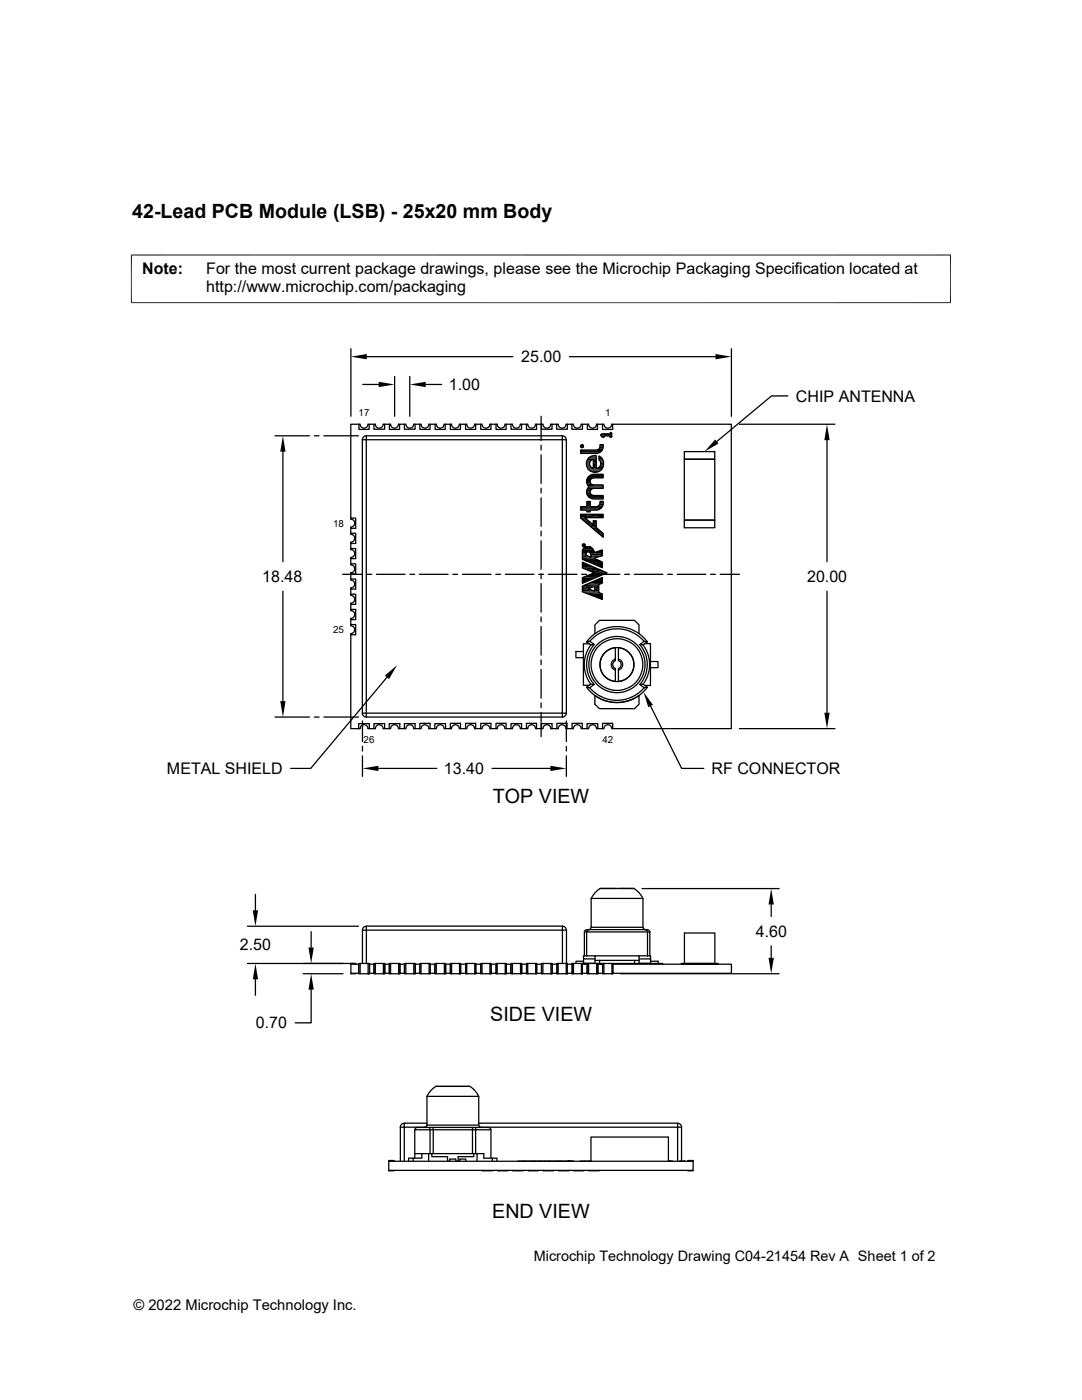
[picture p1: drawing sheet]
<svg xmlns="http://www.w3.org/2000/svg" width="216mm" height="279mm" viewBox="0 0 216 279" stroke-linecap="round" stroke-linejoin="round" font-family="sans-serif">
<g fill="#000">
<path d="M70 71.2l3.2-.5v1zM75.6 76.2l3.1 .5-3.1 .6zM81.8 76.7l3.1-.5v1.1zM142.8 70.7l3.1 .5-3.1 .5zM56.5 87l.5 3.1h-1.1zM115.9 89.2h.1zM115.9 88.9h.1zM115.9 89.2l.2 .1zM115.9 88.9h.2zM115.9 89.3h.2zM116 88.8h.1zM116 88.8l.1 .1z"/>
<path d="M116 89.3h.1zM116 89.3h.3zM116 89.3h.4zM116 88.8h.4zM116 88.8h.3zM116 89.3h.2zM116 89h.2zM116 89h.3zM116 89.1l.3 .1zM116 88.9h.1zM116 88.9l.1 .1zM116.1 88.8h.2z"/>
<path d="M116.1 89.3h.1zM116.1 89h.1zM116.1 88.8h.1zM116.2 88.8h.2zM116.2 89h.1zM116.2 88.8l.2 .1zM116.2 89.3h.2zM116.2 88.9h.2zM116.3 88.9h.1zM117 92.5h.6zM117 92.5l.6 .1zM117 92.3h.7z"/>
<path d="M117 92.3l.7 .1h-.7zM117 92.3h.7v.1zM117 92.4l.6 .1zM117 92.4h.7zM117 92.6l.7 .1zM117 92.7l.7 .1h-.7zM117 92.7h.7v.1zM117 92.8h.7zM117 92.8l.8 .1h-.7zM117 92.8h.7l.1 .1zM117 96.1h.8zM117 96.1l.8 .1z"/>
<path d="M117 98.2l.8 .1h-.8zM117 98.2h.8v.1zM117 98.3l.8 .1zM117.1 92.2l.6 .1zM117.1 92.2h.6zM117.1 95.9l.7 .1zM117.1 96l.7 .1zM117.1 96h.7zM117.1 96.1h.7zM117.1 96.2h.7zM117.1 96.2l.7 .1zM117.1 98l.7 .1z"/>
<path d="M117.1 98.1h.7zM117.1 98.1l.7 .1zM117.1 98.2h.7zM117.1 98.4h.7zM117.1 92.1h.7zM117.1 92.1l.6 .1zM117.1 92.9l.7 .2h-.7zM117.1 92.9h.7v.2zM117.1 95.8h.7zM117.1 95.8l.7 .1zM117.1 95.9h.7zM117.1 96.3h.7z"/>
<path d="M117.1 96.3l.7 .1zM117.1 96.4h.7zM117.1 96.4l.8 .1zM117.1 97.9h.7zM117.1 97.9l.7 .1zM117.1 98.4l.7 .1zM117.1 98.5h.7zM117.1 98.5h.8zM117.1 93.1h.7zM117.1 95.7h.7zM117.1 95.7h.8zM117.1 95.7l.7 .1z"/>
<path d="M117.1 96.5h.8zM117.1 97.8h.7zM117.1 97.8h.8zM117.1 97.8l.7 .1zM117.1 98.5l.8 .1zM117.1 98.6h.8zM117.1 91.9l.7 .2h-.7zM117.1 91.9h.8l-.1 .2zM117.1 93.1l.8 .1zM117.1 95.6l.8 .1zM117.1 95.6h.8zM117.1 96.5l.8 .1z"/>
<path d="M117.1 97.7l.8 .1zM117.1 97.7h.8zM117.1 98.6l.8 .1zM117.1 91.9h.8zM117.1 93.2h.9zM117.1 95.6h.9zM117.1 96.6h.9zM117.1 97.7h.9zM117.1 98.7h.9zM117.1 98.7l.9 .1zM117.2 93.2l.8 .1zM117.2 95.5h.8z"/>
<path d="M117.2 95.5l.8 .1zM117.2 95.6h.8zM117.2 96.6h.8zM117.2 96.6l.9 .1zM117.2 97.6l.8 .1zM117.2 97.6h.8zM117.2 97.7h.8zM117.2 91.8l.7 .1zM117.2 91.8h.8zM117.2 93.3h.8zM117.2 96.7h1zM117.2 97.6h.9z"/>
<path d="M117.2 98.8h.9zM117.2 93.3l1 .1zM117.2 95.5h.9zM117.2 96.7l1.1 .1zM117.2 97.5l1 .1zM117.2 97.5h1zM117.2 97.6h1zM117.2 98.8h1zM117.2 91.7l.8 .1zM117.2 91.7h1zM117.2 93.4h1.1zM117.2 95.4h1z"/>
<path d="M117.2 95.4l.9 .1zM117.2 96.8h1.2zM117.2 98.8l1.1 .1zM117.2 91.7h1.1zM117.2 93.4l1.1 .1zM117.2 95.4h1.2zM117.2 95.4h1.3zM117.2 95.4h1.1zM117.2 97.5h1.2zM117.2 97.5h1.3zM117.2 97.5h1.1zM117.2 98.9h1.2z"/>
<path d="M117.3 91.7h1zM117.3 91.7h1.1zM117.3 93.5h1.1zM117.3 91.5l1.7 .2h-1.7zM117.3 91.5h1.7v.2zM117.4 91.4l1.6 .1h-1.7zM117.4 91.4h1.6v.1zM117.5 91.3l1.5 .1h-1.6zM117.5 91.3l1.5 .1zM117.5 91.3l.2-.1 1.3 .1zM117.7 91.2h1.3v.1zM117.7 94h1.9z"/>
<path d="M117.7 91.2h1.3zM117.8 91.1l1.2 .1zM117.8 94l1.7 .1zM117.8 94h1.8zM117.9 94.1h1.5zM117.9 94.1h1.6zM117.8 91.1h1.2zM118 91l1 .1zM118 94.1h1.3zM118 94.1h1.4zM118.1 94.1l1.1 .1zM118.1 94.1h1.2z"/>
<path d="M118 91h1zM118.2 91h.8zM118.3 94.2h.9zM118.3 94.2h.7zM118.4 94.7h2zM118.4 91.7l.6 1.8h-.6zM118.4 91.7h.6v1.8zM118.4 90.9l.6 .1zM118.4 94.2l.4 .1zM118.4 94.2h.6zM118.6 94.3h.1zM118.6 94.3h.2z"/>
<path d="M118.4 90.9h.6zM118.7 90.9h.3zM119 89.8h1.2zM119.1 89.8h1.1zM119 93.5h1.2zM119.1 93.5h1.1zM119.2 93.5h1zM119.2 89.8h1zM119.3 89.8h.9zM119.3 93.4h.9zM119.3 89.7l.9 .1zM119.3 89.7h.9z"/>
<path d="M119.4 93.4h.8zM119.4 89.7h.8zM119.5 89.6h.8zM119.5 93.3h.8zM119.5 91l.1 .1zM119.5 91.1h.2zM119.5 91.1l.3 .1zM119.5 91.2l.4 .1zM119.5 91.3l.6 .1h-.6zM119.5 91.3l.6 .1zM119.5 91.4l.7 .1h-.7zM119.5 91.4h.6l.1 .1z"/>
<path d="M119.5 91.5h.7zM119.5 91.5l.7 .1zM119.5 91.6l.7 .1zM119.5 91.7l.8 .1zM119.5 91.8h.8zM119.5 89.5l.8 .1zM119.5 89.5h.8zM119.5 91.8l.8 .1zM119.6 89.5h.7zM119.6 93.2h.7zM119.6 89.4l.7 .1zM119.6 89.4h.7z"/>
<path d="M119.6 91.9h.8zM119.7 89.3h.7zM119.7 89.3l.6 .1zM119.7 89.4h.6zM119.7 89.2l.7 .1zM119.7 91.9l.7 .1zM119.7 89.1l.7 .1zM119.7 89.1h.7zM119.7 89.2h.7zM119.7 93.1l.6 .1zM119.7 93.1h.7zM119.7 88.7l.7 .4h-.7z"/>
<path d="M119.7 88.7h.7v.4zM119.7 92l.7 .1h-.6zM119.7 92h.7v.1zM119.7 93l.7 .1zM119.7 93h.7zM119.8 93h.6zM119.8 92.9l.6 .1zM119.8 92.1l.6 .1h-.6zM119.8 92.1h.6v.1zM119.8 92.2l.6 .1zM119.8 92.8l.6 .1h-.6zM119.8 92.8h.6v.1z"/>
<path d="M119.8 92.3l.6 .1zM119.8 92.8h.6zM119.9 92.4l.5 .1h-.5zM119.9 92.4h.5v.1zM119.9 92.5h.5zM119.9 92.5l.5 .1zM119.9 92.6l.5 .1zM119.9 92.7h.5zM119.9 92.7l.5 .1zM120 87h.5zM120 87l.5 .1zM120 87.1h.6z"/>
<path d="M120.1 87.1h.4zM120.1 87.1h.5zM120.1 87.1l.4 .1zM120.2 87.2h.3zM120.2 87.2l.3 .1zM120.2 87.3h.3zM120.2 87.3h.2zM120.3 87.3h.1zM121.7 86.5h.4zM121.7 86.5l.4 .1h-.4zM121.7 86.5h.4v.1zM121.7 87l.4 .1h-.4z"/>
<path d="M121.7 87h.4v.1zM121.7 87.1h.4zM121.7 87.1l.4 .1zM121.7 86.4h.4zM121.7 86.4l.4 .1zM121.7 87.2h.3zM121.7 87.2h.4zM121.7 86.4h.3zM121.7 87.2l.3 .1zM121.8 86.4h.2zM121.8 87.3h.2zM121.8 86.3l.2 .1z"/>
<path d="M121.8 87.3h.1zM121.8 86.3h.2zM142.7 87.7l.7 .8-2.8 1.6zM165 84.7l.5 3.1h-1zM115.8 102.6l4.6 .7h-4.6zM115.8 102.6h4.6v.7zM115.8 103.3l1 .1zM115.8 103.4l1.6 .5h-.9zM115.8 103.4h1l.6 .5zM116.2 108.9l.1 .1zM116.2 108.7h.1zM116.2 109h.1z"/>
<path d="M116.2 110.1l1 .1zM116.2 110.1h1.1zM116.2 110.2h1zM116.2 110.2h.9zM116.2 110.2l.9 .1zM116.2 110.3h.8zM116.2 110.3h.9zM116.2 110.3l.8 .1zM116.2 110.4h.8zM116.2 110.4l.8 .1zM116.2 110.5h.8zM116.2 110.5l.8 .1z"/>
<path d="M116.2 110.6l.8 .2h-.8zM116.2 110.6h.8v.2zM116.2 110.8l1.7 .4h-1.7zM116.2 110.8h.8l.9 .4zM116.2 112.2l2.6 1.1h-2.6zM116.2 113.3l4.9 1h-2.5zM116.2 113.3h2.7l2.2 1zM116.2 116.4h.1zM116.2 115.3l.1 1.1h-.1zM116.2 115.3h2.7l-2.6 1.1zM116.2 117l1.2 .5h-1.2zM116.2 117h2.5l-1.3 .5z"/>
<path d="M116.2 117.5l2.5 .5h-2.5zM116.2 117.5h1.2l1.3 .5zM116.2 109l.2 .1zM116.2 108.6h.2zM116.2 109.1h.2zM116.3 108.6h.1zM116.3 108.6h.2zM116.3 109.1h.2zM116.3 109.1h.3zM116.3 109.1h.4zM116.3 108.6h.4zM116.3 108.6h.3z"/>
<path d="M116.3 109.6h2zM116.3 108.8h.2zM116.3 108.8h.3zM116.3 108.9h.3zM116.4 109.5l1.9 .1zM116.4 108.7h.1zM116.4 108.7l.1 .1zM116.4 108.8h.1zM116.4 109.5h1.9zM116.4 108.6h.2zM116.4 109.1h.1zM116.4 109.5h1.8z"/>
<path d="M116.4 108.8h.2zM116.4 108.6h.1zM116.4 108.5l.1 .1zM116.4 109.4l1.8 .1zM116.5 103.9l1.9 .8h-1zM116.5 103.9h.9l1 .8zM116.4 109.4h1.8zM116.5 109.4h1.7zM116.5 108.6h.2zM116.5 108.8h.1zM116.5 109.1h.2zM116.5 109.3l1.7 .1z"/>
<path d="M116.5 109.3h1.6zM116.6 108.6h.1zM116.6 108.6l.1 .1zM116.6 109.1h.1zM116.6 109.3h1.5zM116.6 108.7h.1zM116.6 109h.1zM116.6 109.3h1.4zM116.7 109.2h1.2zM116.7 109.2l1.3 .1zM116.8 109.2h1.1zM116.8 109.2h1z"/>
<path d="M116.9 109.1l.9 .1zM116.9 109.1h.9zM116.9 109.1h.8zM117 109.1h.6zM117.1 109.1h.5zM117.1 100.1l.7 1h-.7zM117.1 100.1h.7v1zM117.1 101.8l.7 .4h-.7zM117.1 101.8h.7v.4zM117.1 109.1h.4zM117.2 109.1h.3zM117.3 118.5h2.9v1.1z"/>
<path d="M117.4 104.7l1.6 .6h-1zM117.4 104.7h1.6v.6zM117.4 110.1l1.2 .1zM117.5 110.2h1.1zM117.6 110.2h1zM117.6 112.2h2.6v1.1zM117.6 110.2l1 .1zM117.7 110.3h.9zM117.9 110.9l1.1 .3h-1.1zM118 105.3l2.4 1.1h-1zM118 105.3h1l1.4 1.1zM118.4 103.9l.6 .8h-.6z"/>
<path d="M118.4 103.9h.6v.8zM116.2 115.3l2.4-1 .3 1zM118.6 114.3h2.5l-2.2 1zM118.6 110.3h1.6zM118.7 110.3h1.5zM118.7 117l.8 1h-.8zM118.7 117h.8v1zM119 101.1h1.2zM119.1 101.1h1.1zM119.2 101.1h1zM119.3 101.1h.9zM119.3 101l.9 .1z"/>
<path d="M119.3 101h.9zM119.4 101h.8zM119.4 106.4h1v.8zM119.4 100.9l.8 .1zM119.4 100.9h.9zM119.5 100.9h.8zM119.5 100.8l.8 .1zM119.6 100.8h.7zM119.6 100.7l.7 .1zM119.6 100.7h.7zM119.7 100.6l.7 .1zM119.7 100.7h.7z"/>
<path d="M119.7 100.7h.6zM119.7 100.6h.7zM119.7 100.4l.7 .1zM119.7 100.4h.7zM119.7 100.5l.7 .1zM119.7 100.1l.7 .3h-.7zM119.7 100.1h.7v.3zM118.7 110.3l1.5-.5v.5zM120.2 109.8v.5zM117.6 116.4l2.6-1.1v1.1zM120.2 115.3v1.1zM55.9 139.9h1.1l-.5 3.2z"/>
<path d="M76.8 134.8l2.4-2.1-1.6 2.8zM72.3 153.4l3.2-.6v1.1zM109.8 152.8l3.2 .6-3.2 .5zM128.4 138.1l1.9 2.6-1 .4zM164.5 142.2h1l-.5 3.2zM51 192.3l.5 3.2h-1.1zM50.4 181.7h1.1l-.5 3.1zM61.6 189.1h1l-.5 3.2zM62.1 194.3l.5 3.2h-1zM153.4 191.2h1l-.5 3.1zM153.9 177.3l.5 3.2h-1z"/>
</g>
<g fill="none" stroke="#000" stroke-width=".2">
<path d="M26.1 50.9h163.7M26.2 50.8v9.7M189.7 50.8v9.7M26.1 60.4h163.7M115.8 89.9h4.4M115.8 90h4.3M115.8 90.1h4.1M115.8 90.3h4M115.8 90.3h3.9M115.8 90.5h3.4M117.2 96.8h3.2M117.2 97.4h3.2"/>
<path d="M117.2 95.4h3.2M117.2 99h3.2M117.3 93.5h2.9M117.3 95.3h3.1M117.3 96.9h3.1M117.3 97.3h3.1M117.3 95.2h3.1M117.3 93.7h2.8M117.3 99.1h3.1M117.4 97.1h3M117.4 97.2h3M117.4 95.1h3"/>
<path d="M117.4 93.8h2.6M117.5 97.2h2.9M117.5 95.1h2.9M117.5 99.2h2.9M117.5 95h2.9M117.5 93.8h2.5M117.5 99.3h2.9M117.6 93.9h2.3M117.6 99.3h2.8M117.6 94.9h2.8M117.7 99.4h2.7M117.7 93.9h2.1"/>
<path d="M117.7 94h2M117.8 99.4h2.6M117.9 94.8h2.5M117.9 99.5h2.5M118 99.5h2.4M118.1 94.7h2.3M118.2 99.6h2.2M119.3 90.4l-3.5 .1M119.5 90.4h-3.7M119.9 86.7h2.2M119.9 86.8h2.2M119.9 86.9h2.2"/>
<path d="M119.9 87h2.2M119.9 90.2h-4.1M120 90.1h-4.2M120.4 94.8h-2.6M122.1 86.6l-2.2 .1M115.8 101.2h4.4M115.8 101.3h4.3M115.8 101.4h4.2M115.8 101.5h4M115.8 101.6h4M115.8 101.6h3.9M115.8 101.8h3.4"/>
<path d="M116.2 109.8h2.3M116.2 109.9h2.3M116.2 110h2.3M116.2 110h2.4M116.2 110.1h2.4M116.2 111.3h2.8M116.2 111.6h2.8M116.2 111.6l2.9 .1M116.2 113.3h2.7M116.2 117h3.3M116.2 118h3.3M116.2 118.2h3.3"/>
<path d="M116.2 109.8h2.2M116.3 109.7h2.1M116.3 109.6h2M116.3 109.6h2.1M116.4 111.7h2.7M116.4 111.7h2.9M116.6 111.8h2.8M116.7 111.8h2.8M116.8 111.9h2.8M116.9 111.9h2.8M117 112h2.8M117.2 112l2.8 .1"/>
<path d="M117.3 112.1h2.9M117.5 112.2h2.7M117.7 110.3h2.5M117.8 110.4h2.4M117.8 110.5h2.4M117.9 110.6h2.3M117.9 110.7h2.3M117.9 110.8h2.3M117.9 110.9h2.3M119.4 101.8h-3.6M119.5 101.7h-3.7M119.9 101.4l-4.1 .1"/>
</g>
<g fill="none" stroke="#000" stroke-width=".25">
<path d="M70 69.6v13.5M72.4 76.7h3.2M73.2 71.2h29.1M78.7 75.1v8M81.8 75.1v8M84.9 76.7h3.2M113.6 71.2h29.2M145.9 69.6v13.5M157.2 79h-3.3l-10.9 9.1M54.9 87h6.9M56.5 90.1v22M62.7 87h1"/>
<path d="M64.6 87h6.9M71.6 84.7h-1.6v18.7M71.8 84.7h-.2v1h2.1v-1h-.3a.78 .78 0 0 1-.8 .7 .78 .78 0 0 1-.7-.7M72.3 87.8h.8v55.3M72.3 87.8v54.5M73.1 87l-.7 .3-.1 .5M73.1 87h39.1M73.7 84.7h.9M74.6 84.7h.3a.78 .78 0 0 0 .8 .7 .78 .78 0 0 0 .8-.7h.3v1h-2.2zM76.8 84.7h.9M77.7 84.7h.2a.78 .78 0 0 0 .8 .7 .78 .78 0 0 0 .8-.7h.2v1h-2zM79.7 84.7h1"/>
<path d="M80.7 84.7h.3a.78 .78 0 0 0 .8 .7 .78 .78 0 0 0 .7-.7h.3v1h-2.1zM82.8 84.7h1M83.8 84.7h.2a.78 .78 0 0 0 .8 .7 .78 .78 0 0 0 .8-.7h.2v1h-2zM85.8 84.7h1M86.8 84.7h.3a.78 .78 0 0 0 .7 .7 .78 .78 0 0 0 .8-.7h.2v1h-2zM88.8 84.7h1.1M91.7 84.7a.78 .78 0 0 1-.8 .7 .78 .78 0 0 1-.8-.7h-.2v1h2v-1h-.2M91.9 84.7h1M94.7 84.7a.78 .78 0 0 1-.8 .7 .78 .78 0 0 1-.8-.7h-.2v1h2v-1h-.2M94.9 84.7h1M97.7 84.7a.78 .78 0 0 1-.7 .7 .78 .78 0 0 1-.8-.7h-.3v1h2.1v-1h-.2M98 84.7h1"/>
<path d="M99.2 84.7h-.2v1h2v-1h-.2M99.2 84.7a.78 .78 0 0 0 .8 .7 .78 .78 0 0 0 .8-.7M101 84.7h1M102.2 84.7h-.2v1h2.1v-1h-.3M102.3 84.7a.78 .78 0 0 0 .7 .7 .78 .78 0 0 0 .8-.7M104.1 84.7h1M105.1 84.7h.2a.78 .78 0 0 0 .8 .7 .78 .78 0 0 0 .8-.7h.2v1h-2zM107.1 84.7h.9M108 83.1v4.8M108 88.9v.9M108 90.8v5.7M108 97.4v1"/>
<path d="M108 99.3v5.8M108.3 84.7h-.3v1h2.2v-1h-.3a.78 .78 0 0 1-.8 .7 .78 .78 0 0 1-.8-.7M110.2 84.7h.9M111.4 84.7h-.3v1h2.1v-1h-.2M111.4 84.7a.78 .78 0 0 0 .8 .7 .78 .78 0 0 0 .7-.7M112.2 87v.8h-39.1v-.8M112.2 87l.4 .1 .4 .7M113 87.8v54.5M113 87.8h-.8v55.3M113.2 84.7h.9M114.1 84.7h.3a.78 .78 0 0 0 .8 .7 .78 .78 0 0 0 .8-.7h.2v1h-2.1zM115.8 89.8h3.3l.6-.4v-.7h.7v.4a1.41 1.41 0 0 1-1.4 1.4h-3.2z"/>
<path d="M116.1 89v.1zM116.1 89l-.1 .2h.3l-.1-.1 .1-.2-.1 .1M116.2 84.7h1M117.4 84.7h-.2v1h2v-1h-.2a.78 .78 0 0 1-.8 .7 .78 .78 0 0 1-.7-.7M117.4 91.4a1.93 1.93 0 0 1 1.6-.5v2.6l.6-.3a1 1 0 0 0-.1-1.4v-.8l.3 .2a1.73 1.73 0 0 1 .3 2.4 1.73 1.73 0 0 1-2.5 .2 1.73 1.73 0 0 1-.2-2.4zM117.5 95.1l.8-.4h2.1v.7h-1.9a.7 .7 0 0 0-.7 .6 .7 .7 0 0 0 .6 .8h2v.7h-2l-.6 .4a.69 .69 0 0 0 .6 1h2v.7h-1.9a1.39 1.39 0 0 1-1.4-.9 1.39 1.39 0 0 1 .4-1.5 1.42 1.42 0 0 1 0-2.1zM117.9 91.9l.5-.2v1.8a.94 .94 0 0 1-.5-1.6zM119.2 84.7h1M120.1 86.6h1.6a.2 .2 0 0 1 .1-.3 .2 .2 0 0 1 .3 .2v.6a.2 .2 0 0 1-.3 .2 .2 .2 0 0 1-.1-.3h-1.2a.19 .19 0 0 1 0 .3 .19 .19 0 0 1-.3-.1l-.3-.3 .2-.3M120.5 84.7h-.3v1h2.1v-1h-.2a.78 .78 0 0 1-.8 .7 .78 .78 0 0 1-.8-.7M122.3 84.7h23.6v60.7h-23.6M136.5 90.1v1.6h6.1v12.1h-6.1v-12.1h6.1v-1.6z"/>
<path d="M147.5 84.7h19.1M165 87.8v24.3M56.5 118v21.9M68.4 114.6h3.9M70 103.4h1v2h-1v-.2M70 109.5h1v2h-1v-.2M70 115.5h1v2.1h-1v-.3a.78 .78 0 0 0 .8-.8 .78 .78 0 0 0-.8-.7M70 118.6h1v2h-1v-.2a.78 .78 0 0 0 .8-.8 .78 .78 0 0 0-.8-.8M70 112.5h1v2h-1v-.2a.78 .78 0 0 0 .8-.8 .78 .78 0 0 0-.8-.8M70 106.4h1v2.1h-1v-.3M70 103.4v.2a.78 .78 0 0 1 .8 .8 .78 .78 0 0 1-.8 .8M70 109.7a.78 .78 0 0 1 .8 .8 .78 .78 0 0 1-.8 .8"/>
<path d="M70 106.6a.78 .78 0 0 1 .8 .8 .78 .78 0 0 1-.8 .8M70 105.4v1.2M70 108.5v1.2M70 111.5v1.2M70 114.5v1.2M70 117.6v1.2M73.2 114.6h1M75.1 114.6h5.7M81.8 114.6h.9M83.7 114.6h5.7M90.4 114.6h.9M92.3 114.6h5.7"/>
<path d="M98.9 114.6h1M100.8 114.6h5.8M107.5 114.6h1M108 106v1M108 107.9v5.7M108 114.6v.9M108 116.5v5.7M109.4 114.6h5.7M115.8 102.6h4.6v.7h-3.7l1.7 1.4v-.8h.6v1.4l1.4 1.1v.8l-4.6-3.8zM115.8 101.1h1.3v-1h.7v1l1.5-.1 .4-.3v-.6h.7v.3a1.45 1.45 0 0 1-1.4 1.4h-1.2v.4h-.7v-.4h-1.3zM116.1 114.6h.9M116.2 111.4h2.6"/>
<path d="M116.2 117l4-1.7v1.1l-.7 .3v1.5l.7 .3v1.1l-4-1.5zM116.2 112.2l4.9 2.1-4.9 2.1v-1.1l2.4-1-2.4-1zM116.4 108.8l.2-.1-.1 .1 .1 .1h-.3zM116.4 108.8l.1 .1zM116.4 109.4l.6-.3h.8l.4 .4 .4 .8 1.6-.6v1.2l-1.4 .4v.2l1.4 .7v1.1l-4-1.7v-1.8zM117.1 110.2l.3-.1 .3 .2 .2 .9-.9-.4zM117.4 117.5l1.3-.5v1zM118 114.6h5.7M124.7 114.6h.9M126.6 114.6h5.7M133.2 114.6h1M135.1 114.6h5.7"/>
<path d="M136.5 103.8h6.1v1.5h-6.1zM141.8 114.6h.9M143.7 114.6h3.9M165 118v24.2M70 121.6h1v2.1h-1v-.3a.78 .78 0 0 0 .8-.8 .78 .78 0 0 0-.8-.7M70 123.7v1.2a.78 .78 0 0 1 .8 .8 .78 .78 0 0 1-.8 .7v.3h1v-2h-1M70 126.7v18.7h1.6M70 120.6v1.2M77.2 135.2l-15.2 18.2h-4M108 123.1v1M108 125v5.7M108 131.7v1"/>
<path d="M108 133.6v5.7M116.4 130h-1.5v1.3h1.5M117 137.2l.9-.7 .6 .1-.8 .7M117 137.2l.7 .1M117 128.1l.7-.1 .9 .6-.7 .1zM117.1 137.2a7.6 7.6 0 0 0 12.1 0M117.1 128.1a7.6 7.6 0 0 1 12.1 0M117.6 128.5h-1.2v8.3h1.2M117.7 137.3a7.1 7.1 0 0 0 10.8 0M117.7 128a7.1 7.1 0 0 1 10.8 0M117.9 128.7a6.5 6.5 0 0 0 0 7.8M118.6 128.6a6 6 0 0 0 0 8"/>
<path d="M118.7 138.8v1.7l.9 .9h7l.9-.9v-1.7M118.7 126.4v-1.7l.9-.9h7l.9 .9v1.7M118.7 138.8h.1M122.8 129.2v2.6M122.8 133.4v2.6M122.8 131.8a.83 .83 0 0 0-.5 .8 .83 .83 0 0 0 .5 .8M122.8 131.5a1.14 1.14 0 0 0-.8 1.1 1.14 1.14 0 0 0 .8 1.1M122.8 129.3a3.4 3.4 0 0 0-3.1 3.3 3.4 3.4 0 0 0 3.1 3.4M123.4 129.3a3.4 3.4 0 0 1 3.1 3.3 3.4 3.4 0 0 1-3.1 3.4M123.4 129.2v2.6a.83 .83 0 0 1 .6 .8 .83 .83 0 0 1-.6 .8v2.6M123.4 131.5a1.14 1.14 0 0 1 .8 1.1 1.14 1.14 0 0 1-.8 1.1M127.5 138.8h.1"/>
<path d="M127.5 138.8a7.6 7.6 0 0 1-8.8 0M127.7 128.6a6 6 0 0 1 0 8M127.7 136.6l.6-.1 .9 .7-.7 .1M127.7 136.6l.8 .7M128.3 128.7a6.5 6.5 0 0 1 0 7.8M128.5 128l.7 .1M128.5 128l-.8 .6M128.7 128.5l1.1-.1v8.4h-1.1M129.2 128.1l-.9 .6-.6-.1M129.8 132h1.5v1.2h-1.5M54.9 143.1h6.9M62.7 143.1h1"/>
<path d="M64.6 143.1h6.9M71.6 145.4v-1h2.1v1h-.3a.78 .78 0 0 0-.8-.8 .78 .78 0 0 0-.7 .8M71.6 145.4h.2M72.3 142.3h40.7M72.3 142.3l.3 .7 .5 .1M72.3 143.9v4.1M72.3 148.9v1M72.3 150.8v4.1M73.1 143.1h39.1M73.7 145.4h1.2a.78 .78 0 0 1 .8-.8 .78 .78 0 0 1 .8 .8h.3v-1h-2.2v1M75.5 153.4h11.6M76.8 145.4h1.1a.78 .78 0 0 1 .8-.8 .78 .78 0 0 1 .8 .8h.3v-1h-2.1v1"/>
<path d="M79.8 145.4h1.2a.78 .78 0 0 1 .8-.8 .78 .78 0 0 1 .7 .8h.3v-1h-2.1v1M82.8 145.4h1.2a.78 .78 0 0 1 .8-.8 .78 .78 0 0 1 .8 .8h.2v-1h-2v1M85.8 145.4h1.3a.78 .78 0 0 1 .7-.8 .78 .78 0 0 1 .8 .8h.3v-1h-2.1v1M88.9 145.4h1.2a.78 .78 0 0 1 .8-.8 .78 .78 0 0 1 .8 .8M89.9 145.4v-1h2v1h-.2M91.9 145.4h1.2a.78 .78 0 0 1 .8-.8 .78 .78 0 0 1 .8 .8M92.9 145.4v-1h2v1h-.2M94.9 145.4h1.3a.78 .78 0 0 1 .8-.8 .78 .78 0 0 1 .7 .8M95.9 145.4v-1h2.1v1h-.2M98 145.4h1.2M98.2 153.4h11.6M99 145.4v-1h2v1h-.2"/>
<path d="M99.2 145.4a.78 .78 0 0 1 .8-.8 .78 .78 0 0 1 .8 .8M101 145.4h1.2M102 145.4v-1h2.1v1h-.3M102.3 145.4a.78 .78 0 0 1 .7-.8 .78 .78 0 0 1 .8 .8M104.1 145.4h1.2a.78 .78 0 0 1 .8-.8 .78 .78 0 0 1 .8 .8h.2v-1h-2v1M107.1 145.4h1.2M108 140.3v.9M108 142.2v4.8M108 145.4v-1h2.2v1h-.3a.78 .78 0 0 0-.8-.8 .78 .78 0 0 0-.8 .8M110.2 145.4h1.2M111.1 145.4v-1h2v1h-.1M111.4 145.4a.78 .78 0 0 1 .8-.8 .78 .78 0 0 1 .7 .8"/>
<path d="M113 142.3l-.1 .5-.7 .3M113 143.9v4.1M113 148.9v1M113 150.8v4.1M113.1 145.4h1.3a.78 .78 0 0 1 .8-.8 .78 .78 0 0 1 .8 .8h.2v-1h-2v1M116.2 145.4h1.2M117.1 145.4v-1h2.2v1h-.3a.78 .78 0 0 0-.8-.8 .78 .78 0 0 0-.7 .8M119.3 145.4h1.2M120.2 145.4v-1h2.1v1h-.2a.78 .78 0 0 0-.8-.8 .78 .78 0 0 0-.8 .8M129.8 140.9l6.2 12.5h4.4M147.5 145.4h19.1M51 178.5v3.2"/>
<path d="M118 179.3h10.3v5.8h-10.3zM119.7 177.3h6.8M119.7 177.3l-1 .9-.7 1.1M126.5 177.3l1.1 .9 .7 1.1M128.1 177.3h27.4M49.4 192.3h21.3M49.4 184.8h22.1M51 195.5v3.1M60.5 194.3h7.9M62.1 197.5v6.6h-3.2M62.1 185.9v3.2M70 192.4h1.6v1.8h-1.6z"/>
<path d="M70 194.2h1M70 192.4v-.1h1v.1M71.9 192.3h1.5v2h-1.5zM71.9 192.3h-.3v2h.3M72.3 185.6h.8v-.8h39.1v.8h.8v6.7M72.3 185.6v6.7M73.1 184.8l-.6 .4-.2 .4M73.4 192.3h.3v2h-.3M73.4 194.3h.1M73.7 192.4h.9v1.8h-.9zM74.9 192.3h1.6v2h-1.6zM74.9 192.3h-.3v2h.3"/>
<path d="M76.5 192.3h.3v2h-.3M76.5 194.3h.1M76.8 192.4h.9v1.8h-.9zM77.9 192.3h1.6v2h-1.6zM77.9 192.3h-.2v2h.2M79.5 194.3h.1M79.5 192.3h.3v2h-.3M79.8 192.4h.9v1.8h-.9zM81 192.3h1.6v2h-1.6zM81 192.3h-.3v2h.3M82.6 192.3h.2v2h-.2M82.6 194.3h.1"/>
<path d="M82.8 192.4h1v1.8h-1zM84 192.3h1.6v2h-1.6zM84 192.3h-.2v2h.2M85.6 194.3h.1M85.6 192.3h.2v2h-.2M85.8 192.4h1v1.8h-1zM87.1 192.3h1.6v2h-1.6zM87.1 192.3h-.3v2h.3M88.7 194.3h.1M88.7 192.3h.2v2h-.2M88.9 192.4h1v1.8h-1zM90.1 192.3h1.6v2h-1.6z"/>
<path d="M90.1 192.3h-.2v2h.2M91.7 194.3h.1M91.7 192.3h.2v2h-.2M91.9 192.4h1v1.8h-1zM93.1 192.3h1.6v2h-1.6zM93.1 192.3h-.2v2h.2M94.7 194.3h.1M94.7 192.3h.2v2h-.2M94.9 192.4h1v1.8h-1zM96.2 192.3h1.6v2h-1.6zM96.2 192.3h-.3v2h.3M97.8 194.3h.1"/>
<path d="M97.8 192.3h.2v2h-.2M98 192.4h1v1.8h-1zM99.2 192.3h1.6v2h-1.6zM99.2 192.3h-.2v2h.2M100.8 194.3h.1M100.8 192.3h.2v2h-.2M101 192.4h1v1.8h-1zM102.3 192.3h1.6v2h-1.6zM102.3 192.3h-.3v2h.3M103.9 194.3h.1M103.9 192.3h.2v2h-.2M104.1 192.4h1v1.8h-1z"/>
<path d="M105.3 192.3h1.6v2h-1.6zM105.3 192.3h-.2v2h.2M106.9 194.3h.1M106.9 192.3h.2v2h-.2M107.1 192.4h1v1.8h-1zM108.3 192.3h1.6v2h-1.6zM108.3 192.3h-.2v2h.2M109.9 194.3h.1M109.9 192.3h.3v2h-.3M110.2 192.4h.9v1.8h-.9zM111.1 194.2l.3 .1M111.1 192.3v.1"/>
<path d="M111.4 192.3h1.6v2h-1.6zM111.4 192.3h-.3v2M112.2 192.3v-6.7h-39.1v6.7M112.2 184.8l.5 .2 .3 .6M113 194.3h.1M113 194.3h.2M113 192.3h.2v2M113.2 192.3v.1M113.2 192.4h1v1.8h-1zM113.2 194.2v.1M114.1 194.2l.3 .1M114.2 192.3l-.1 .1"/>
<path d="M114.4 192.3h1.6v2h-1.6zM114.4 192.3h-.2v2M116 194.3h.1M116 194.3h.2M116 192.3h.2v2M116.2 192.4h1v1.8h-1zM116.2 192.3h2.5v-.6h.9v.6h-.3M116.2 192.3v.1M116.2 194.2v.1M116.4 191.8h-1.5v.5M116.4 191.4v.9M116.6 186v4.8"/>
<path d="M116.6 186h.5v4.8M117.1 185.5l-.4 .2-.1 .3M117.1 185.5h12.1M117.5 192.3h1.6v2h-1.6zM117.5 192.3h-.3v2h.3M117.7 185.5l-.4 .1-.2 .4h12.1l-.2-.4-.5-.1M117.9 185.1l-.1 .3-.3 .1M118.7 190.8h-2.3v.6h2.3M118.7 191.7v-.9h8.8v.9M119.1 194.3h.1M119.1 192.3h.2v2h-.2M119.3 192.4h.9v1.8h-.9z"/>
<path d="M119.6 191.7h7v.6M119.6 192.3h.6M120.2 192.4h.1M120.5 192.3h1.6v2h-1.6zM120.5 192.3h-.3v2h.3M122.1 194.3h.1M122.1 192.3h.2v2h-.2M122.3 192.4h23.6v1.8h-23.6zM122.3 192.3h4.3M123.8 194.3h31.7M126.6 191.7h.9v.6h-.9M127.5 190.8h1.7"/>
<path d="M128.3 185.1l.1 .3 .4 .1M129.2 190.8h.6v.6h-2.3M129.2 185.5l.3 .2 .1 .3M129.7 186v4.8M129.7 186h-.5v4.8M129.8 191.4v.9h-2.3h3.8v-.5h-1.5M131.3 192.3h.9v.1M135.9 192.3h7.4v.1h-7.4zM136.6 186.2h6v6.1h-6zM153.9 180.5v2.4M153.9 188.8v2.4M85.2 218.8h10.3"/>
<path d="M85.2 218.8v5.7h10.3M87 216.8h6.8M87 216.8l-1.1 .9-.7 1.1M93.7 216.8l1.1 .9 .7 1.1M95.5 218.8v5.7M77.6 231.8h60.7v1.8h-60.7zM77.6 233.6h1M77.6 231.8v-.2h1v.2M79.9 225v6.8M80.7 224.2l-.7 .3-.1 .5M80.7 231.8v-6.8h54.5v6.8M81.5 231.8v-.7h.9v.7"/>
<path d="M82.8 230.2h1.4v.9h-1.8M82.8 225.5h3M82.8 225.5v5.6M83.2 225l-.3 .1-.1 .4M84.2 230.2h12.3v.9h1.8M85.2 224.5l-.2 .4-.3 .1M85.2 224.2h-4.5v.8h-.8M85.5 230.2v1.6M85.7 225l.1 .5M85.8 225.5v4.7M86.2 230.2v.6h3.1v1h.4v-.5h1.3v.5h.4v-1h3.1v-.6M86.4 225v.5h-.6"/>
<path d="M91.7 231.8v-.5h1.2v.5M94.3 230.2v-4.7h.6v4.7M94.4 225l-.1 .5h-7.9v4.7M95 225l-.1 .5h3.1v5.6M95.2 230.2v1.6M95.5 224.2h39.7v.8h.8M95.5 224.5l.2 .4 .3 .1M96.3 233.6h2M97.5 225l.3 .1 .1 .4M98.3 231.8v-.7h.9v.7M99.3 233.6h2M102.4 233.6h2"/>
<path d="M104.5 231.7l-1.2 .1M104.7 231.7l-.2 .1M104.7 231.8h1.6M105.4 233.6h2M106.3 231.7h.3M106.6 231.8h1.1M107.7 231.7h.9M108.4 233.6h2.1M109.7 231.7l-1.1 .1M110.8 231.7l-1.1 .1M111.4 231.7l-.6 .1M111.5 233.6h2"/>
<path d="M111.7 231.7l-.3 .1M112 231.7l-.3 .1M113.2 231.7l-1.2 .1M113.3 231.7l-.1 .1M113.3 231.7v.1M113.4 231.7l-.1 .1M113.5 231.7l-.1 .1M113.5 231.7v.1M113.6 231.7l-.1 .1M113.7 231.7l-.1 .1M113.7 231.7v.1M113.8 231.7l-.1 .1"/>
<path d="M113.9 231.8h.1M113.9 231.7l-.1 .1M113.9 231.7v.1M113.9 231.7l.5 .1M114.5 233.6h2M116.5 231.7l-.8 .1M117.6 233.6h2M117.7 231.7l-1.2 .1M117.9 231.8v-4.9h15.5v4.9M117.9 231.7l-.2 .1M133.4 231.7h.2M133.6 231.7v.1"/>
<path d="M133.7 231.7l-.1 .1M133.8 231.8h.1M133.8 231.7l-.1 .1M133.9 231.7l.3 .1M135.2 224.2l.5 .1 .3 .7M135.8 231.7l-.1 .1M136 225v6.7M136.5 231.7l-.7 .1M136.7 231.8h-.2M137.3 233.6h1M137.3 231.8v-.2h1v.2"/>
<circle cx="116.1" cy="89" r=".21"/>
<circle cx="116.1" cy="89.1" r=".3"/>
<circle cx="116.5" cy="108.8" r=".21"/>
<circle cx="116.5" cy="108.8" r=".3"/>
<circle cx="123.1" cy="132.6" r="3.4"/>
<circle cx="123.1" cy="132.6" r="5.2"/>
<circle cx="123.1" cy="132.6" r="5.6"/>
</g>
<path d="M116.2 116.8h3.3M116.5 118.4h3.7M116.9 116.5h3.3M117.9 111.1h2.3" fill="none" stroke="#000" stroke-width=".3"/>
<g font-size="3.9">
<text x="26.4" y="43.5">42-Lead PCB Module (LSB) - 25x20 mm Body</text>
<text x="98.3" y="160.3">TOP VIEW</text>
<text x="97.8" y="203.7">SIDE VIEW</text>
<text x="98.2" y="243">END VIEW</text>
</g>
<g font-size="3.2">
<text x="28.4" y="54.7">Note:</text>
<text x="41.1" y="58.3">http://www.microchip.com/packaging</text>
<text x="41.1" y="54.7">For the most current package drawings, please see the Microchip Packaging Specification located at</text>
<text x="89.6" y="77.9">1.00</text>
<text x="104" y="72.3">25.00</text>
<text x="158.8" y="80.1">CHIP ANTENNA</text>
<text x="52.3" y="116.2">18.48</text>
<text x="161.1" y="116.2">20.00</text>
<text x="33.3" y="154.5">METAL SHIELD</text>
<text x="88.6" y="154.5">13.40</text>
<text x="142" y="154.5">RF CONNECTOR</text>
<text x="47.9" y="189.7">2.50</text>
<text x="150.8" y="187">4.60</text>
<text x="51.1" y="205.3">0.70</text>
</g>
<g font-size="2.9">
<text x="106.5" y="251.7">Microchip Technology Drawing C04-21454 Rev A Sheet 1 of 2</text>
<text x="26.6" y="261.3">© 2022 Microchip Technology Inc.</text>
</g>
<g font-size="1.9">
<text x="71.6" y="83.1">17</text>
<text x="120.8" y="83.1">1</text>
<text x="66.5" y="105.1">18</text>
<text x="66.5" y="126.4">25</text>
<text x="72.6" y="148.4">26</text>
<text x="120.2" y="148.4">42</text>
</g>
</svg>
